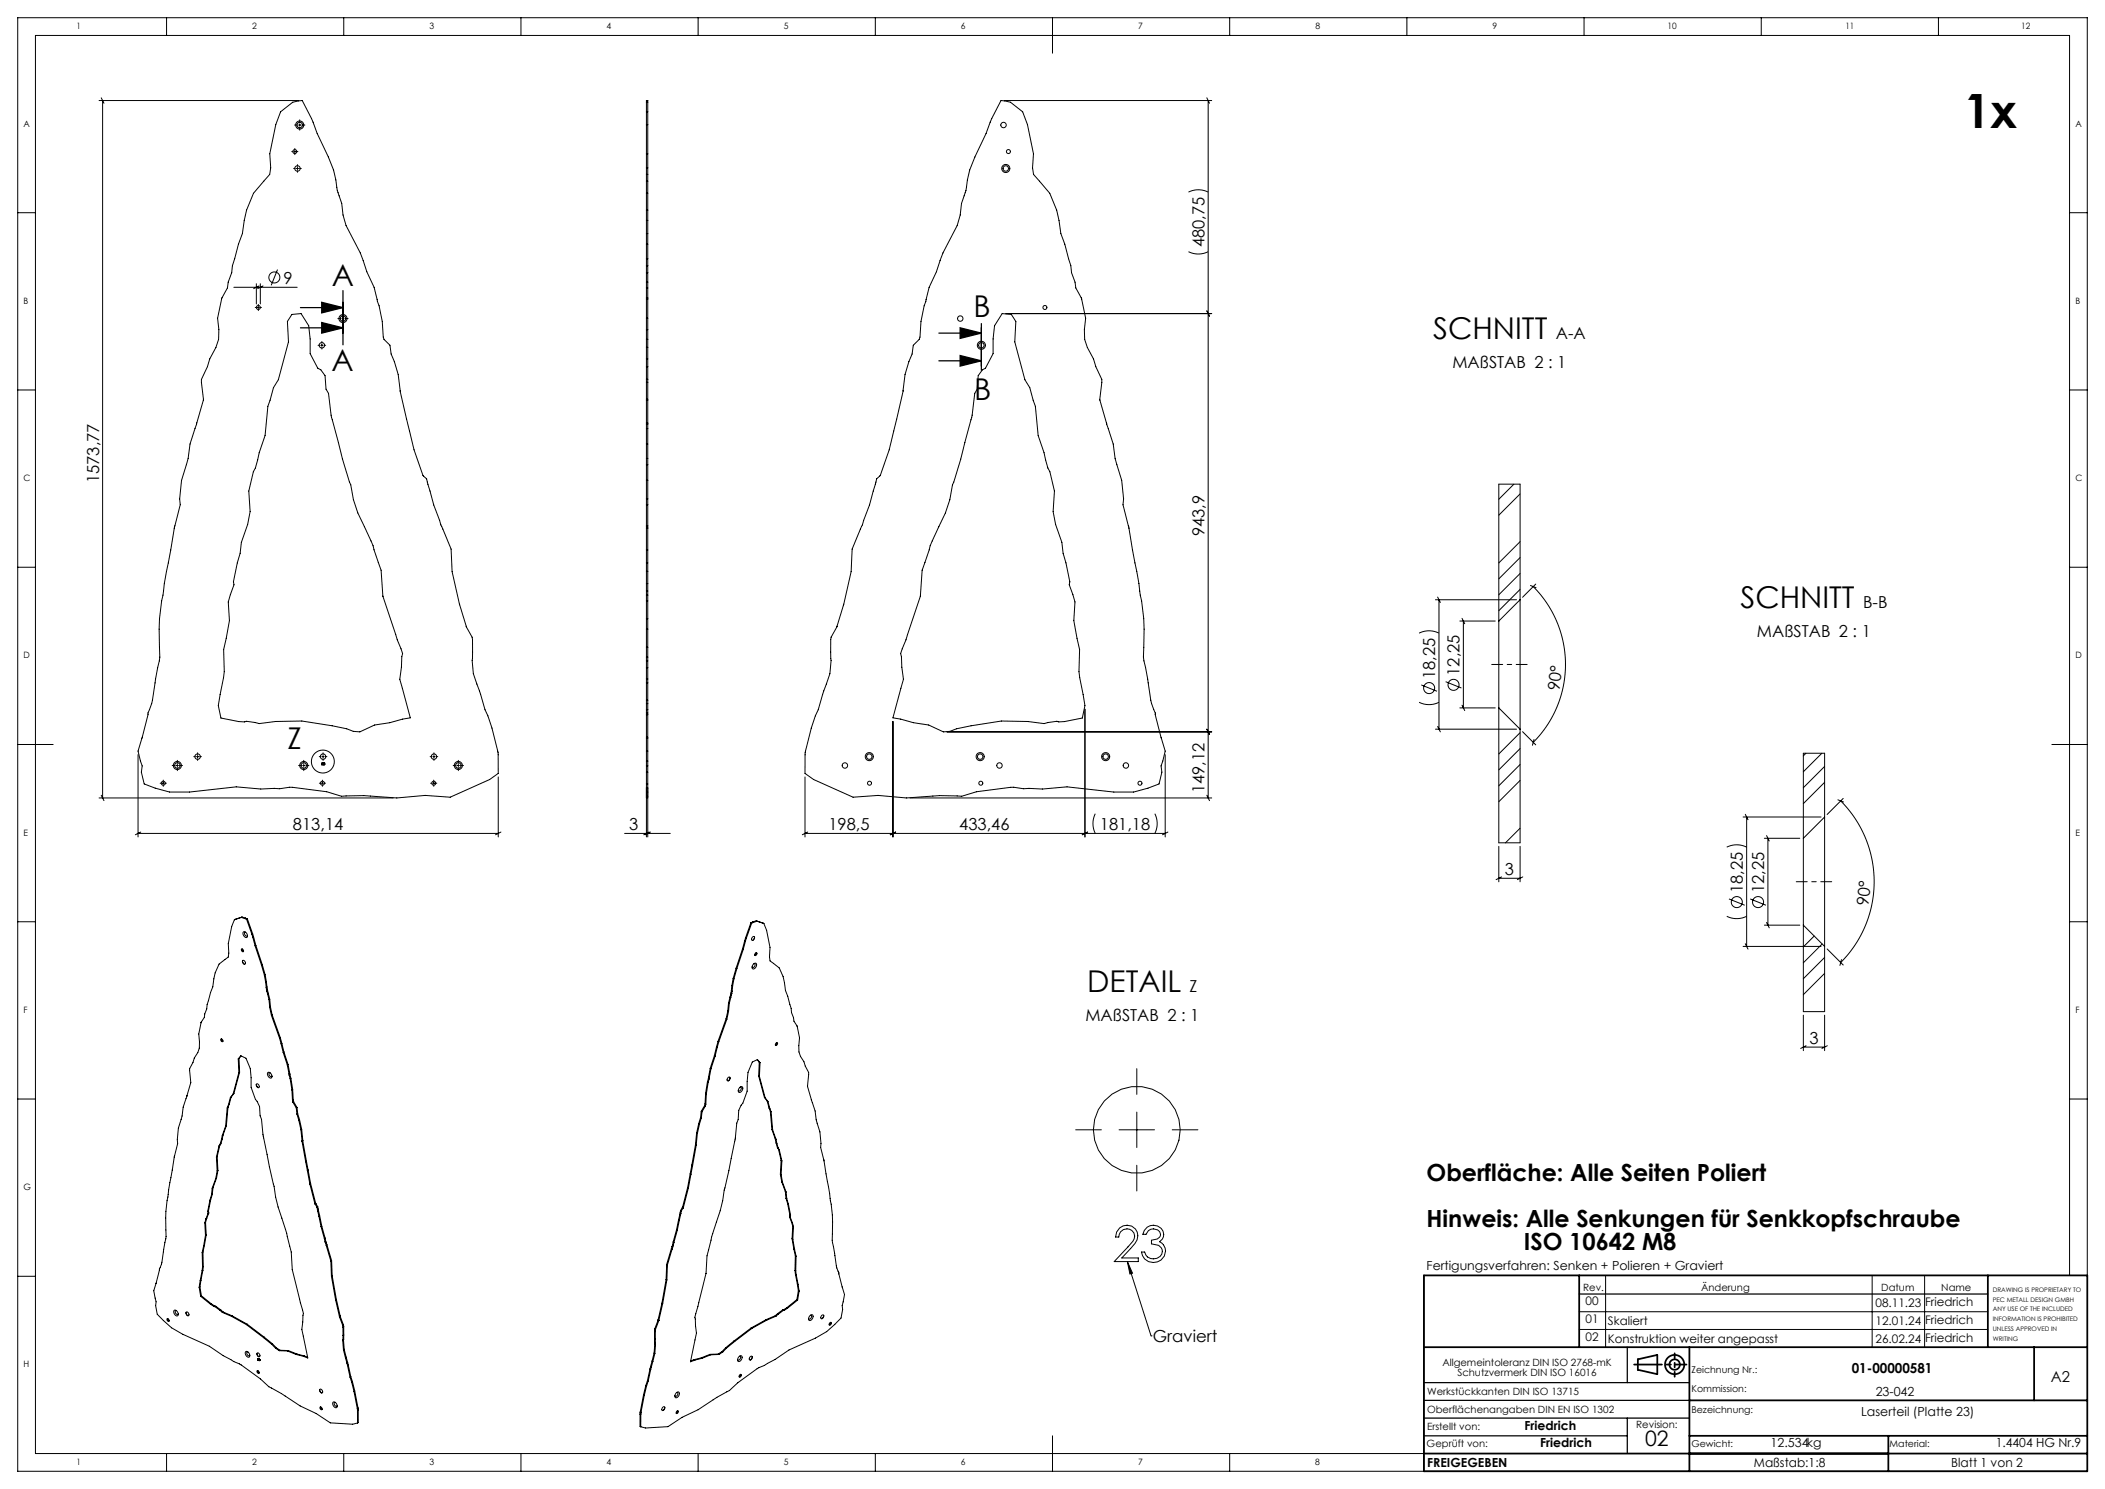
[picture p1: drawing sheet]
<svg xmlns="http://www.w3.org/2000/svg" width="594mm" height="420mm" viewBox="0 0 594 420" stroke-linecap="round" stroke-linejoin="round" font-family="sans-serif">
<g fill="none" stroke="#000" stroke-width=".28">
<path d="M47 5v5M97 5v5M147 5v5M197 5v5M247 5v5M297 5v10M347 5v5M397 5v5M447 5v5M497 5v5M547 5v5M28 28.4h56.3"/>
<path d="M28.6 27.6l.7 1.5M29 28.4v196.7M79.2 31.5l3.4-2.7 2.7-.4 2.6 5 1.6 4.2 3.2 6.7a27.4 27.4 0 0 1 2.5 9.4l1.2 3.7 .4 3.2 .8 3 4.1 7.7 1.8 5.4 2.1 4.4 .8 3.4a31.3 31.3 0 0 1 1.8 10.6l.2 .6 1.6 1.7 .4 2.5a25.2 25.2 0 0 1 2.5 10.4l1.8 8a77 77 0 0 0 4.8 16l.9 .8a78.6 78.6 0 0 0 4.6 14.1l2.3 5.7 .3 6.3a118.8 118.8 0 0 0 4 15.6l1.6 2.9 .2 4.2a19.6 19.6 0 0 0 1.9 11l1.6 5.3a53.4 53.4 0 0 1 3.6 12.1l.1 5.9-2.4 1.7-11.2 5-7-.5-8 .7a77.6 77.6 0 0 0-15.6-.5l-4.2-1.3-10.5-1.2-2.8 .4-5.3 .1-6.9-.7-13.3 1.5h-5.5l-4.1-1.1-3.1-1.2-.8-3.3 .2-1.8-1.1-4.1 1.1-3.9 1.7-6.9a20.6 20.6 0 0 0 2-8.5l1.3-7.3a61.1 61.1 0 0 1 1-18.6l.3-2.1 1.8-9.5a67.5 67.5 0 0 1 2.7-12.7l-.2-1.7 .5-5.2 1.9-6.2 .5-4.1 3.8-12.3-.6-5.9 1.7-3.6 .7-2.2a12.8 12.8 0 0 0 2.2-11.4l1.1-5.6 1.7-3 .2-1.6 1-2.7 .2-2 1.7-6 1.1-3 1.2-6.6 1.9-4.8 4.6-5.3 .3-1.9-.3-3.9 1.7-8.2zM83.1 35.3h.9M84.3 35.3h.6M84.6 33.8v.8M84.6 35v.6M84.6 35.9v.8M85.2 35.3h.8M182.4 35.2h.4M182.4 31.5h.4M182.4 28.8h.4"/>
<path d="M182.4 28.5h.4M282.5 28.4l2.6 .4 3.5 2.7 1.3 3.7 1.7 8.2-.2 3.9 .3 1.9 4.5 5.3 2 4.8 1.2 6.6 1.1 3 1.7 6 .2 2 1 2.7 .2 1.6 1.6 3 1.2 5.6a12.8 12.8 0 0 0 2.2 11.4l.6 2.2 1.7 3.6-.5 5.9 3.7 12.3 .6 4.1 1.8 6.2 .6 5.2-.2 1.7a67.6 67.6 0 0 1 2.7 12.7l1.8 9.5 .2 2.1a61 61 0 0 1 1.1 18.6l1.2 6.2a27.5 27.5 0 0 0 1.7 8.7l.4 .9 1.6 6.9 1.2 3.9-1.2 4.1 .3 1.8-.8 3.3-3.2 1.2-4 1.1h-5.6l-13.2-1.5-6.9 .7-5.3-.1-2.9-.4-10.4 1.2-4.2 1.3-6.3-.2-9.3 .7-8-.7-7.1 .5-11.1-5-2.4-1.7a27.7 27.7 0 0 1 1.7-12.8l1.2-3.5 .8-1.7 2.3-7.2a18.4 18.4 0 0 0 1.2-9.1 8.4 8.4 0 0 1 1.8-7.3l1.9-6.2 2.1-9.2 .3-6.3a141.8 141.8 0 0 0 6.7-18.9l.2-.9 .8-.8a77 77 0 0 0 4.8-16l1.8-8a25.2 25.2 0 0 1 2.6-10.4l.3-2.5 1.7-1.7 .2-.6a31.4 31.4 0 0 1 1.7-10.6l.9-3.4 2-4.4 1.9-5.4 4-7.7 .9-3 .3-3.2 1.3-3.7a27.4 27.4 0 0 1 2.5-9.4l3.2-6.7 1.6-4.2zM283.5 28.4h58.4M340.5 27.6l.8 1.5M340.9 28.4v196.7M5 60h5M82.3 42.8h.3M82.9 47.5h.4M82.9 42.8h.6M83.2 41.9v.2M83.2 42.4v.7M83.2 43.4v.2"/>
<path d="M83.6 47.5h.7M83.8 42.8h.3M83.9 46.4v.5M83.9 47.2v.6M83.9 48.1v.5M84.6 47.5h.4M182.4 59.3h.4M182.4 54.5h.4M182.4 51.1h.4M182.4 49.2h.4M182.4 47.3h.4M182.4 43.4h.4"/>
<path d="M335.4 54.2a6.2 6.2 0 0 1 5.5 0M584 60h5M78.3 76l-1.8 4.5M182.4 79.6h.4M182.4 76.9h.4M182.4 74.9h.4M182.4 73h.4M182.4 68.9h.4M182.4 65.9h.4M182.4 62.2h.4M335.4 71a6.2 6.2 0 0 0 5.5 0M66 81h17.9"/>
<path d="M72 86.7h.3M72.3 80v5.7M72.6 86.7h.6M72.9 85.9v.2M72.9 86.4v.6M72.9 87.4v.2M73.1 80.7l-1.5 .7M73.5 80v5.7M73.5 86.7h.3M74.2 80.7l-1.5 .7M82.4 88.7l2.6-.2 2.1 3.4 .4 3.7v4.2l2.2 4.1 .8 .4 1.2 1.7 .3 3.8 .7 1.2a49.7 49.7 0 0 0 2.8 13.8l1.2 4.7 2.3 7.2 .7 4.2 1.3 3.8 4.3 9.2 2.2 6.9 .6 7.4 4 12.3 1.5 3.9-.8 7.2 3 10.9-2.2 .3-3.6 1.1-4.3 .6-4.2 1.9-1.8-.1-1.9-.7-4.1-.9-8.5-1.3-7.5 .1-4.6 .6-3.6-.6-.5 .1-1.7-.1-5-1-.7-3.5 1.7-9.6-.2-6.2 1.6-8.1-.3-5.3 1.6-4.9-.1-.8 1.1-5.3 .8-2.7 .3-3.1 1.8-5.1 .7-3.6-.4-5.8 1.3-5.4 .6-1.1 1-4.3 1.7-4.9 .8-8.2 1.6-5.2 1.3-2.3 2.9-10.7-.3-5.7zM89.7 97.4h.5"/>
<path d="M90.5 97.4h.6M90.8 96.3v.5M90.8 97.1v.6M90.8 98v.5M91.5 97.4h.4M95.3 89.9h.9M96.5 89.9h.6M96.8 88.4v.8M96.8 89.5v.7M96.8 90.5v.8M97.4 89.9h.8M182.4 98h.4"/>
<path d="M182.4 95.7h.4M182.4 89.8h.4M182.4 93h.4M182.4 84.4h.4M182.4 84.2h.4M182.4 84h.4M182.4 81.2h.4M282.8 88.5l2.6 .2 1.3 2-.3 5.7 2.8 10.7 1.4 2.3 1.6 5.2 .8 8.2 1.6 4.9 1.1 4.3 .6 1.1 1.2 5.4-.3 5.8 .7 3.6 1.7 5.1 .4 3.1 .8 2.7 1.1 5.3-.2 .8 1.6 4.9-.3 5.3 1.6 8.1-.1 6.2 1.7 9.6-.8 3.5-5 1-1.6 .1-.6-.1-3.6 .6-4.6-.6-7.4-.1-8.6 1.3-4.1 .9-1.8 .7-1.9 .1-4.1-1.9-4.3-.6-3.6-1.1-2.2-.3 2.9-10.9-.8-7.2 1.6-3.9 4-12.3 .5-7.4 2.3-6.9 4.3-9.2 1.2-3.8 .8-4.2 2.3-7.2 1.2-4.7a49.7 49.7 0 0 0 2.8-13.8l.7-1.2 .2-3.8 1.2-1.7 .9-.4 2.1-4.1v-4.2l.4-3.7zM340.5 87.7l.8 1.5M341.9 88.5h-58.1M5 110h5M182.4 119.7h.4"/>
<path d="M182.4 119.4h.4M182.4 119.3h.4M182.4 112.9h.4M182.4 107.9h.4M182.4 112.6h.4M182.4 107h.4M182.4 103.4h.4M182.4 101.2h.4M584 110h5M182.4 135.5h.4M182.4 131.1h.4M182.4 129.3h.4"/>
<path d="M182.4 125.2h.4M182.4 120.9h.4M427.2 136.6l-4.3 4.2M428.9 139.3l-6 6M5 160h5M182.4 158.8h.4M182.4 155.1h.4M182.4 149h.4M182.4 148.7h.4M182.4 148.3h.4M182.4 142.4h.4M182.4 140.7h.4"/>
<path d="M428.9 152.8l-6 6M428.9 157.3l-6 6M584 160h5M182.4 177.5h.4M182.4 174.5h.4M182.4 169.5h.4M182.4 167.9h.4M182.4 166.7h.4M182.4 164.6h.4M182.4 161.2h.4M400.5 178.6a6.3 6.3 0 0 1 5.6 0M405.1 169.2h22.8"/>
<path d="M405.7 168.4l.7 1.5M406.1 169.2v36.5M411.9 175.2h10M412.6 174.4l.7 1.5M412.9 175.2v24.5M422.9 175.2v24.5M428.9 161.8l-6 6M428.9 166.3l-6 6M428.9 169.2v-32.6h-6v38.6M428.9 169.2v36.5M428.9 169.2l-6 6M431.9 165.1l1.6 .7"/>
<path d="M432.7 165.5a31.1 31.1 0 0 1 0 43.9M433.4 164.8l-3.8 3.7M182.4 198.4h.4M182.4 197.5h.4M182.4 192.6h.4M182.4 191.5h.4M182.4 188.3h.4M182.4 186.4h.4M182.4 182.6h.4M182.4 185.3h.4M400.5 198.1a6.3 6.3 0 0 0 5.6 0M401.1 193.2l4.4 1.8"/>
<path d="M407.9 192.3l4.5 1.8M411.9 199.7h10M412.6 198.9l.7 1.5M422.9 199.7v38h6v-32M422.9 199.7l6 6M5 210h10M39 212.9v23.2M48.6 215.9h.8M49.7 215.9h.7M50 214.5v.8M50 215.6v.6M50 216.5v.9"/>
<path d="M50.7 215.9h.8M54.7 213.4h.4M55.4 213.4h.7M55.8 212.3v.5M55.8 213.1v.6M55.8 214v.5M56.4 213.4h.4M84.3 215.9h.8M85.4 215.9h.6M85.7 214.5v.8M85.7 215.6v.6M85.7 216.5v.9"/>
<path d="M86.3 215.9h.9M90.1 213.4h.4M90.9 213.4h.6M90.9 215.2h.3l-.3 .5h.3h-.4l.3-.4h-.3zM91.2 212.3v.5M91.2 213.1v.6M91.2 214v.5M91.2 215.6l.3 .2zM91.3 215.1l.3 .1v.4l-.2-.2 .2-.2-.3 .1zM91.6 215.6l-.1 .1M91.7 215.6l-.2 .2M91.8 213.4h.4"/>
<path d="M121.4 213.4h.4M122.1 213.4h.7M122.5 212.3v.5M122.5 213.1v.6M122.5 214v.5M123.1 213.4h.4M127.9 215.9h.8M129 215.9h.6M129.3 214.5v.8M129.3 215.6v.6M129.3 216.5v.9M130 215.9h.8"/>
<path d="M140.6 219.2v16.9M182.4 208.2h.4M182.4 211.9h.4M182.4 214.7h.4M182.4 216h.4M182.4 217.8h.4M182.4 208h.4M182.4 201.6h.4M182.4 200.2h.4M182.4 201.1h.4M227.2 219.2v16.9M252 203.5v32.6"/>
<path d="M267.2 206.4h74.7M306.2 200v36.1M328.8 212.9v23.2M340.5 205.7l.8 1.5M405.1 205.7h22.8M405.7 204.9l.7 1.5M428.9 206.7l-6 6M428.9 211.2l-6 6M428.9 215.7l-6 6M429.6 206.4l3.8 3.7M432.9 208.6l-.5 1.6M509.6 212.5l-.7 .7"/>
<path d="M514.1 212.5l-5.2 5.2M514.9 216.2l-6 6M579 210h10M28 225.1h83M28.6 224.3l.7 1.5M39 235.1h101.6M39.7 234.7l-1.5 .8M45.2 220.9h.3M45.8 220.9h.6M46.1 220v.3M46.1 220.6v.6M46.1 221.5v.3"/>
<path d="M46.7 220.9h.3M90.1 220.9h.3M90.7 220.9h.6M91 220v.3M91 220.6v.6M91 221.5v.3M91.6 220.9h.3M121.5 220.9h.3M122.1 220.9h.6M122.4 220v.3M122.4 220.6v.6M122.4 221.5v.3"/>
<path d="M123 220.9h.3M141.4 234.7l-1.6 .8M176.3 235.1h12.8M182.4 236.1v-207.7h.4v207.7M182.4 225.1h.4M182.4 223.4h.4M182.4 221.1h.4M182.4 222.3h.4M182.4 224.6h.4M183.2 234.7l-1.6 .8M183.5 234.7l-1.5 .8M227.2 235.1h101.6"/>
<path d="M227.9 234.7l-1.5 .8M252.7 234.7l-1.5 .8M256.8 225.1h85.1M306.9 234.7l-1.5 .8M309.1 229.5a6.2 6.2 0 0 0 0 5.6M325.9 229.5a6.2 6.2 0 0 1 0 5.6M329.6 234.7l-1.6 .8M340.5 224.3l.8 1.5M422.9 238.7v10M428.9 233.6l-4.1 4.1M428.9 220.1l-6 6M428.9 238.7v10"/>
<path d="M487.3 239a6.3 6.3 0 0 1 5.6 0M491.9 230.5h22M492.5 229.7l.8 1.5M492.9 230.5v36.5M497.9 236.5h10M498.5 235.7l.8 1.5M498.9 236.5v24.5M508.9 236.5v24.5M514.9 230.5v-18h-6v24M514.9 230.5v36.5M514.9 230.5l-6 6M514.9 220.7l-6 6"/>
<path d="M518.6 225.6l1.6 .6M519.4 225.9a32.2 32.2 0 0 1 0 45.6M520.1 225.2l-4.5 4.5M5 260h5M66.1 259.4l-.7 1.9-1 4.9 .2 2.6-.2 1.2-2.6 1.9-1.1 2.5-.7 3.9-1.5 5-.2 1.3-.5 1.4-.1 1-.9 1.3a12.1 12.1 0 0 0-.5 5.6l-.1 1.8-.4 1.2-1 1.5-.3 1.3-1 1.7a10.8 10.8 0 0 1-.8 7.7l-1 3.2-.3 2.5a15.9 15.9 0 0 0-1.3 7.8l-.9 3.6-1.3 7.4a66.4 66.4 0 0 0-1.1 15.8l-.6 3a14.6 14.6 0 0 1-1 5.1l-1.8 6.6 .7 3.1-.2 1.1 .5 2.4 4 3.8 3.2 1.9 7.5 3.3a61.1 61.1 0 0 0 9 5.3l5.4 4 2.4 2.2a60.5 60.5 0 0 1 8.8 5.4l4.5 2.1 4 2.6 6.3 .4 1.4-.3M68.1 258.8l-2 .6M68.1 258.8l.9 .3M68.3 258.7l-.2 .1M68.3 258.7l.9 .3M68.3 258.7l-2.2 .7M69 259.1l.6 .2M69.2 259l-.2 .1"/>
<path d="M69.2 259l.6 .2M69.6 259.3l1.5 4.2M69.8 259.2l-.2 .1M69.8 259.2l1.5 4.2M213.4 259.7l.2 .2M213.4 259.7l-.9 .3M213.4 259.7l2.2 .8M213.6 259.9l-.9 .3M213.6 259.9l2 .6M422.9 247.7h6M423.7 247.4l-1.5 .7M429.7 247.4l-1.5 .7"/>
<path d="M487.3 258.5a6.3 6.3 0 0 0 5.6 0M487.9 253.6l4.4 1.7M493.9 253.6l4.4 1.7M584 260h5M68.1 267.7l.5 .2a.32 .32 0 0 1 .2 .4 .32 .32 0 0 1-.4 .2 .32 .32 0 0 1-.3-.4zM68.3 267.7l.4 .6M68.4 271.1l.5 .9M68.5 270.9h.3l.4 .4a.41 .41 0 0 1-.1 .7 .41 .41 0 0 1-.6-.4zM68.7 262.9a.95 .95 0 0 1 1 .5 .95 .95 0 0 1-.1 1.1l-.9-.6zM69.3 263a.52 .52 0 0 0-.2 .7 .52 .52 0 0 0 .7 .2M71.1 263.5l.2 .8M71.3 263.4l-.2 .1"/>
<path d="M71.3 263.4l.2 .8M71.3 264.3l.7 2.5M71.5 264.2l-.2 .1M71.5 264.2l.7 2.5M72 266.8l1.8 5.4M72.2 266.7l-.2 .1M72.2 266.7l1.8 5.3M73.8 272.2l.8 2.8M74 272l-.2 .2M74 272l.8 2.9M74.6 275l.4 2.1M74.8 274.9l-.2 .1"/>
<path d="M74.8 274.9l.4 2M75 277.1l.1 1.4M75.1 278.5l.1 .7M75.2 276.9l-.2 .2M75.2 276.9l.1 1.5M75.2 279.2l.7 2.8M75.3 278.4l-.2 .1M75.3 278.4l.1 .6M75.4 279l-.2 .2M75.4 279l.7 2.8M75.5 279.5l-.2 .1M206.4 279.5l.2 .1"/>
<path d="M206.4 279.5l-.1 .6M206.5 278l.2 .1M206.5 278l-.1 1.5M206.6 279.6l-.1 .6M206.7 278.1l-.1 1.5M206.9 276l.2 .1M206.9 276l-.4 2M207.1 276.1l-.4 2M207.7 273.1l.2 .1M207.7 273.1l-.8 2.9M207.9 273.2l-.8 2.9M209.5 267.7l.2 .2"/>
<path d="M209.5 267.7l-1.8 5.4M209.7 267.9l-1.8 5.3M210.2 265.3l.2 .1M210.2 265.3l-.7 2.4M210.4 265.4l-.7 2.5M210.4 264.5l.2 .1M210.4 264.5l-.2 .8M210.6 264.6l-.2 .8M211.9 260.3l.2 .1M211.9 260.3l-1.5 4.2M212.1 260.4l-1.5 4.2M212.3 264.3a.4 .4 0 0 1 .7 .1 .4 .4 0 0 1-.3 .6 .38 .38 0 0 1-.6 .2 .38 .38 0 0 1 .1-.6z"/>
<path d="M212.5 260l.2 .2M212.5 260l-.6 .3M212.6 272a.52 .52 0 0 1 .8-.2 .52 .52 0 0 1 0 .8l-.1 .2a.61 .61 0 0 1-.9 .5 .61 .61 0 0 1 0-1.1zM212.7 260.2l-.6 .2M212.7 271.8a.52 .52 0 0 1 .3 .8 .52 .52 0 0 1-.8 .1M212.9 264.3l-.5 .9M213.2 268.9a.29 .29 0 0 1 .4-.1 .29 .29 0 0 1-.1 .5 .3 .3 0 0 1-.5 .2 .3 .3 0 0 1 .1-.5zM213.4 268.7l-.4 .7M215.6 260.5l.7 1.9 1 4.8-.2 2.7 .2 1.1 2.6 2 1.1 2.5 .7 3.9 1.5 5 .2 1.2 .5 1.5 .1 1 .9 1.3a12 12 0 0 1 .5 5.5l.1 1.8 .4 1.3 1 1.5 .3 1.2 1 1.8a10.8 10.8 0 0 0 .8 7.7l1 3.2 .3 2.5a15.9 15.9 0 0 1 1.3 7.7l.9 3.6 1.3 7.5a66.4 66.4 0 0 1 1.1 15.8l.6 3a14.6 14.6 0 0 0 1 5.1l1.8 6.6-.7 3.1 .2 1.1-.5 2.4-4 3.8-3.2 1.8-7.5 3.4a61 61 0 0 1-9 5.3l-5.4 3.9-2.4 2.2-3.5 2-5.3 3.4-4.5 2.2-4 2.6-6.3 .4-1.4-.3M491.9 267h22M492.5 266.2l.8 1.5M497.9 261h10"/>
<path d="M498.5 260.2l.8 1.5M508.9 261v24.4h6v-18.4M508.9 261l6 6M511.9 264l-3 3.1M514.2 266.3l-5.3 5.3M514.9 270.1l-6 6M514.9 274.6l-6 6M515.6 267.7l4.5 4.5M519.6 270.7l-.4 1.6M62.3 293.1l.5 .2a.32 .32 0 0 1 .1 .4 .32 .32 0 0 1-.4 .2 .32 .32 0 0 1-.2-.4zM62.5 293l.4 .7M67.2 298.7l.7-.9 1.5 .7 1.2 2.9 .3 5.3 1.2 3.4 1.1 2 .2 2.6 .4 1a48.7 48.7 0 0 0 1.6 10l1.7 8.3a54.3 54.3 0 0 0 3.5 12.8l.5 1.9a25 25 0 0 1 1.4 9.5l3.1 12.3-.4 4.5 1.7 8.1-1.3-.5"/>
<path d="M67.2 298.7l.2 3.8M67.4 298.6l-.2 .1M67.4 298.6l.2 3.8M68 297.8l-.6 .8M75.7 280.2l-.2 .1M75.9 282l.2 2.2M76.1 284.2l.5 2.2M76.1 281.8l-.2 .2M76.1 281.8l.2 2.3M76.3 284.1l-.2 .1M76.3 284.1l.5 2.2M76.6 286.4l2.3 6.4"/>
<path d="M76.8 286.3l-.2 .1M76.8 286.3l2.3 6.4M78.9 292.8l.4 1.6M79.1 292.7l-.2 .1M79.1 292.7l.4 1.6M79.3 294.4l.6 2.4M79.5 294.3l-.2 .1M79.5 294.3l.6 2.4M79.9 296.8l1.2 3.6M80.1 296.7l-.2 .1M80.1 296.7l1.2 3.6M201.6 297.8l.2 .1"/>
<path d="M201.6 297.8l-1.2 3.5M201.8 297.9l-1.2 3.6M202.2 295.4l.2 .1M202.2 295.4l-.6 2.4M202.4 295.5l-.6 2.4M202.6 293.7l.2 .1M202.6 293.7l-.4 1.7M202.8 293.8l-.4 1.7M204.9 287.4l.2 .1M204.9 287.4l-2.3 6.3M205.1 287.5l-2.3 6.3M205.4 285.1l.2 .2"/>
<path d="M205.4 285.1l-.5 2.3M205.6 282.9l.2 .1M205.6 282.9l-.2 2.2M205.6 285.3l-.5 2.2M205.8 283l-.2 2.3M206 281.2l.2 .2M206.2 280.6l.2 .1M206.3 280.1l.2 .1M206.3 280.1l-.7 2.8M206.5 280.2l-.7 2.8M213.7 298.9l.6 .7M214.3 299.6l.2 .2"/>
<path d="M214.3 299.6l-.2 3.9M214.5 299.8l-.2 3.8M214.5 299.8l-.7-.9-1.5 .7-1.2 2.9-.3 5.3-1.2 3.4-1.1 2-.2 2.6-.4 1a48.7 48.7 0 0 1-1.6 10l-1.7 8.3a54.3 54.3 0 0 1-3.5 12.8l-.5 1.9a25 25 0 0 0-1.4 9.4l-3.1 12.4 .4 4.4-1.7 8.1 1.3-.5M219 294.2a.29 .29 0 0 1 .4 0 .29 .29 0 0 1-.1 .5 .3 .3 0 0 1-.5 .2 .3 .3 0 0 1 .1-.6zM219.2 294.1l-.4 .7M508.9 286.4v10M508.9 295.4h6M509.6 295l-1.5 .7M514.9 286.4v10M515.6 295l-1.5 .7M5 310h5M63.7 317.6l-1 2.7"/>
<path d="M63.9 317.5l-.2 .1M63.9 317.5l-1 2.7M64.1 312.5l-.4 5.1M64.3 312.4l-.2 .1M64.3 312.4l-.4 5.1M64.5 311.6l-.4 .9M64.7 311.5l-.2 .1M64.7 311.5l-.4 .9M65 309.6l-.5 2M65.2 309.5l-.2 .1M65.2 309.5l-.5 2M65.8 308.6l-.8 1"/>
<path d="M66 308.5l-.2 .1M66 308.5l-.8 1M67.4 302.5l-1.6 6.1M67.6 302.4l-.2 .1M67.6 302.4l-1.6 6.1M72.3 305.9l.5 .9M72.4 305.7h.3l.4 .4a.41 .41 0 0 1-.1 .7 .41 .41 0 0 1-.6-.4zM75.6 302.6a.95 .95 0 0 1 1 .4 .95 .95 0 0 1-.1 1.1l-.9-.6zM76.2 302.6a.52 .52 0 0 0-.2 .7 .52 .52 0 0 0 .7 .2M81.1 300.4l.5 2.5M81.3 300.3l-.2 .1M81.3 300.3l.5 2.5"/>
<path d="M81.6 302.9v.4M81.6 303.3l.3 .9M81.8 302.8l-.2 .1M81.8 302.8v.3M81.8 303.1l-.2 .2M81.8 303.1l.3 1M81.9 304.2l.5 3.2M82.1 304.1l-.2 .1M82.1 304.1l.5 3.2M82.4 307.4l.1 3M82.5 310.4l.2 .5M82.6 307.3l-.2 .1"/>
<path d="M82.6 307.3l.1 3M82.7 310.9l.9 1.6M82.7 310.3l-.2 .1M82.7 310.3l.2 .5M82.9 310.8l-.2 .1M82.9 310.8l.9 1.6M83.6 312.5l.2 1.7M83.8 314.2l.5 1.7M83.8 312.4l-.2 .1M83.8 312.4l.2 1.7M84 314.1l-.2 .1M84 314.1l.5 1.7"/>
<path d="M84.3 315.9l.6 2.8M84.5 315.8l-.2 .1M84.5 315.8l.6 2.8M84.9 318.7l.3 3.1M85.1 318.6l-.2 .1M85.1 318.6l.3 3.1M196.6 319.6l.2 .1M196.6 319.6l-.3 3.1M196.8 319.7l-.3 3.2M197.2 316.9l.2 .1M197.2 316.9l-.6 2.7M197.4 317l-.6 2.7"/>
<path d="M197.7 315.2l.2 .1M197.7 315.2l-.5 1.7M197.9 313.5l.2 .1M197.9 313.5l-.2 1.7M197.9 315.3l-.5 1.7M198.1 313.6l-.2 1.7M198.8 311.8l.2 .2M198.8 311.8l-.9 1.7M199 311.4l.2 .1M199 311.4l-.2 .4M199 312l-.9 1.6M199.1 308.4l.2 .1"/>
<path d="M199.1 308.4l-.1 3M199.2 311.5l-.2 .5M199.3 308.5l-.1 3M199.6 305.2l.2 .1M199.6 305.2l-.5 3.2M199.8 305.3l-.5 3.2M199.9 304.2l.2 .1M199.9 304.2l-.3 1M199.9 303.9l.2 .1M199.9 303.9v.3M200.1 304.3l-.3 1M200.1 304v.3"/>
<path d="M200.4 301.3l.2 .2M200.4 301.3l-.5 2.6M200.6 301.5l-.5 2.5M205.4 304a.4 .4 0 0 1 .7 0 .4 .4 0 0 1-.3 .6 .38 .38 0 0 1-.6 .2 .38 .38 0 0 1 .1-.6zM206 304l-.5 .9M208.7 306.8a.52 .52 0 0 1 .8-.2 .52 .52 0 0 1 0 .8l-.1 .2a.61 .61 0 0 1-.9 .5 .61 .61 0 0 1 0-1zM208.8 306.7a.52 .52 0 0 1 .3 .7 .52 .52 0 0 1-.8 .2M214.1 303.5l.2 .1M214.1 303.5l1.6 6M214.3 303.6l1.6 6.1M215.7 309.5l.2 .2M215.7 309.5l.8 1"/>
<path d="M215.9 309.7l.8 1M216.5 310.5l.2 .2M216.5 310.5l.5 2M216.7 310.7l.5 2M217 312.5l.2 .2M217 312.5l.4 1M217.2 312.7l.4 .9M217.4 313.5l.2 .1M217.4 313.5l.4 5.1M217.6 313.6l.4 5.1M217.8 318.6l.2 .1M217.8 318.6l1 2.6"/>
<path d="M218 318.7l1 2.6M303.5 318.7h7.3M315.8 318.7h10M320.8 301.4v7.3M320.8 313.7v10M330.8 318.7h7.2M584 310h5M59.2 338.6l-.6 3.1M59.4 338.4l-.2 .2M59.4 338.4l-.6 3.2M59.7 337l-.5 1.6M59.9 335.2l-.2 1.8"/>
<path d="M59.9 336.9l-.2 .1M59.9 336.9l-.5 1.5M60.1 335l-.2 .2M60.1 335l-.2 1.9M60.9 332.4l-1 2.8M61.1 326.4l.2 3.9M61.1 332.3l-.2 .1M61.1 332.3l-1 2.7M61.3 330.3l-.4 2.1M61.3 326.3l-.2 .1M61.3 326.3l.2 3.9M61.5 330.2l-.2 .1"/>
<path d="M61.5 330.2l-.4 2.1M61.8 323.2l-.7 3.2M62 323.1l-.2 .1M62 323.1l-.7 3.2M62.1 322.7l-.3 .5M62.3 322.6l-.2 .1M62.3 322.6l-.3 .5M62.5 321.4l-.4 1.3M62.7 321.3l-.2 .1M62.7 321.3l-.4 1.3M62.7 320.3l-.2 1.1M62.9 320.2l-.2 .1"/>
<path d="M62.9 320.2l-.2 1.1M85.2 321.9l1.1 5.8M85.2 321.8v.1M85.4 321.8l-.2 .1M85.4 321.8l1.1 5.8M85.4 321.7l-.2 .1M85.4 321.7v.1M86.3 327.7l.4 2.4M86.5 327.6l-.2 .1M86.5 327.6l.4 2.4M86.7 330.1l.7 3.9M86.9 330l-.2 .1"/>
<path d="M86.9 330l.8 3.9M87.4 334l1.5 5.6M87.7 333.9l-.3 .1M87.7 333.9l1.4 5.6M88.9 339.6l.1 .1M89 339.7l.5 .8M89.1 339.5l-.2 .1M89.1 339.5l.1 .1M89.2 339.6l-.2 .1M89.2 339.6l.5 .8M194 335l.3 .1M194 335l-1.4 5.5"/>
<path d="M194.3 335.1l-1.5 5.5M194.8 331.1l.2 .1M194.8 331.1l-.8 3.9M195 331.2l-.7 3.9M195.2 328.6l-.4 2.5M195.2 328.6l.2 .2M195.4 328.8l-.4 2.4M196.3 322.7l.2 .2M196.3 322.7v.2M196.3 322.9l.2 .1M196.3 322.9l-1.1 5.7M196.5 322.9v.1"/>
<path d="M196.5 323l-1.1 5.8M218.8 321.2l.2 .1M218.8 321.2l.2 1.2M219 321.3l.2 1.2M219 322.4l.2 .1M219 322.4l.4 1.3M219.2 322.5l.4 1.3M219.4 323.7l.2 .1M219.4 323.7l.3 .5M219.6 323.8l.3 .5M219.7 324.2l.2 .1M219.7 324.2l.7 3.1"/>
<path d="M219.9 324.3l.7 3.1M220.2 331.2l.2 .2M220.2 331.2l.4 2.2M220.4 331.4l.4 2.1M220.4 327.3l.2 .1M220.4 327.3l-.2 3.9M220.6 333.4l.2 .1M220.6 333.4l1 2.7M220.6 327.4l-.2 4M220.8 333.5l1 2.7M221.6 336.1l.2 .1M221.6 336.1l.2 1.9"/>
<path d="M221.8 338l.2 .1M221.8 338l.5 1.5M221.8 336.2l.2 1.9M222 338.1l.5 1.5M222.3 339.5l.2 .1M222.3 339.5l.6 3.1M222.5 339.6l.6 3.2M320.8 328.7v7.2M5 360h5M57 358.4l-.5 2.8M57.1 353.3l.1 4.1M57.2 357.4l-.2 1"/>
<path d="M57.2 358.3l-.2 .1M57.2 358.3l-.5 2.8M57.3 353.1l-.2 .2M57.3 353.1l.1 4.2M57.4 357.3l-.2 .1M57.4 357.3l-.2 1M57.5 351.4l-.4 1.9M57.7 351.3l-.2 .1M57.7 351.3l-.4 1.8M57.8 344.9l.2 3.6M58 348.5l-.5 2.9M58 344.8l-.2 .1"/>
<path d="M58 344.8l.2 3.5M58.1 343.8l-.3 1.1M58.2 348.3l-.2 .2M58.2 348.3l-.5 3M58.3 343.7l-.2 .1M58.3 343.7l-.3 1.1M58.6 341.7l.1 .6M58.7 342.3l-.6 1.5M58.8 341.6l-.2 .1M58.8 341.6l.1 .6M58.9 342.2l-.2 .1M58.9 342.2l-.6 1.5"/>
<path d="M89.5 340.5l.1 .7M89.6 341.2l.1 .4M89.7 341.6l.3 1.5M89.7 340.4l-.2 .1M89.7 340.4l.1 .7M89.8 341.1l-.2 .1M89.8 341.1l.1 .4M89.9 341.5l-.2 .1M89.9 341.5l.3 1.5M90 343.1l.6 2.9M90.2 343l.6 2.9M90.2 343l-.2 .1"/>
<path d="M90.6 346l.9 3.4M90.8 345.9l-.2 .1M90.8 345.9l.9 3.3M91.5 349.4l.2 .9M91.7 350.3l.2 .4M91.7 349.2l-.2 .2M91.7 349.2l.2 1M91.9 350.7l.1 .6M91.9 350.2l-.2 .1M91.9 350.2l.2 .3M92 351.3l1.4 4.4M92.1 350.5l-.2 .2"/>
<path d="M92.1 350.5l.2 .6M92.3 351.1l-.3 .2M92.3 351.1l1.3 4.5M93.4 355.7l.1 4.3M93.5 360l1.2 6.6M93.6 355.6l-.2 .1M93.6 355.6l.1 4.2M93.7 359.8l-.2 .2M93.7 359.8l1.2 6.7M188.1 356.7l.2 .1M188.1 356.7l-.1 4.2M188.3 356.8l-.1 4.2"/>
<path d="M189.4 352.2l.3 .1M189.4 352.2l-1.3 4.5M189.6 351.6l.2 .1M189.6 351.6l-.2 .6M189.7 352.3l-1.4 4.5M189.8 351.3l.2 .1M189.8 351.3l-.2 .3M189.8 351.7l-.1 .6M190 350.3l.2 .1M190 350.3l-.2 1M190 351.4l-.2 .3M190.2 350.4l-.2 1"/>
<path d="M190.9 346.9l.2 .2M190.9 346.9l-.9 3.4M191.1 347.1l-.9 3.3M191.5 344l.2 .1M191.5 344l-.6 2.9M191.7 344.1l-.6 3M191.8 342.6l.2 .1M191.8 342.6l-.3 1.4M191.9 342.1l.2 .1M191.9 342.1l-.1 .5M192 341.5l.2 .1M192 341.5l-.1 .6"/>
<path d="M192 342.7l-.3 1.4M192.1 342.2l-.1 .5M192.2 341.6l-.1 .6M192.5 340.7l.2 .1M192.5 340.7l-.5 .8M192.6 340.5l.2 .1M192.6 340.5l-.1 .2M192.7 340.8l-.5 .8M192.8 340.6l-.1 .2M222.8 343.2l.2 .1M222.8 343.2l.6 1.5M222.9 342.6l.2 .2"/>
<path d="M222.9 342.6l-.1 .6M223 343.3l.6 1.5M223.1 342.8l-.1 .5M223.4 344.7l.2 .1M223.4 344.7l.3 1.2M223.5 349.4l.2 .1M223.5 349.4l.5 3M223.6 344.8l.3 1.2M223.7 345.9l.2 .1M223.7 345.9l-.2 3.5M223.7 349.5l.5 3M223.9 346l-.2 3.5"/>
<path d="M224 352.4l.2 .1M224 352.4l.4 1.8M224.2 352.5l.4 1.8M224.3 358.3l.2 .2M224.3 358.3l.2 1.1M224.4 354.2l.2 .1M224.4 354.2l-.1 4.1M224.5 359.4l.2 .1M224.5 359.4l.5 2.8M224.5 358.5l.2 1M224.6 354.3l-.1 4.2M224.7 359.5l.5 2.8"/>
<path d="M316 346.4a3.1 3.1 0 0 1 4.2 .1 3.1 3.1 0 0 1 .1 4.2l-3.7 4.1h4.6v1.1h-6.8l5.3-5.7a2.22 2.22 0 0 0-1.1-3.5 2.22 2.22 0 0 0-2.9 2.2h-.9l.3-1.4zM318.1 355.9l1.5 3.2-.8 .3zM318.1 355.9l6.7 20.9M323.7 346.2a2.78 2.78 0 0 1 3.5-.1 2.78 2.78 0 0 1 .8 3.4l-.8 .8a3.1 3.1 0 0 1 1.6 3.6 3.1 3.1 0 0 1-3.4 2.2 3.2 3.2 0 0 1-3.3-2.9h.9a2.56 2.56 0 0 0 2.6 1.9 2.56 2.56 0 0 0 2.4-2.1l-.3-1-.7-.7-2.1-.4v-1.1l1.7-.3 .6-.5a1.36 1.36 0 0 0-.5-2.1 2.23 2.23 0 0 0-3.3 1.3h-.9l.4-1.2zM401.8 359.7v55.3M453.1 359.7v20.3M528.3 359.7v20.3M543.1 359.7v20.3M584 359.7v-349.7h-574v400h391.8M589 359.7v-354.7h-584v410h584M47.2 372l.4 .2a.32 .32 0 0 1 .2 .4 .32 .32 0 0 1-.4 .2 .32 .32 0 0 1-.2-.4zM47.3 371.9l.4 .7"/>
<path d="M49.1 369.6a.95 .95 0 0 1 1 .5 .95 .95 0 0 1-.1 1.1l-.8-.6zM49.8 369.7a.52 .52 0 0 0-.2 .7 .52 .52 0 0 0 .7 .2M52.5 370.2l.5 .9M52.6 370.1h.3l.3 .4a.41 .41 0 0 1-.1 .7 .41 .41 0 0 1-.5-.5zM56.2 363.1l.4 2.5M56.4 363l-.2 .1M56.4 363l.4 2.5M56.5 361.2l-.3 1.9M56.6 365.6l2.9 2.3M56.7 361.1l-.2 .1M56.7 361.1l-.3 1.9M56.8 365.5l-.2 .1"/>
<path d="M56.8 365.5l2.9 2.3M59.5 367.9l.9 .6M59.7 367.8l-.2 .1M59.7 367.8l.9 .6M60.4 368.5l.3 .1M60.6 368.4l-.2 .1M60.6 368.4l.3 .1M60.7 368.6l1.4 1M60.9 368.5l-.2 .1M60.9 368.5l1.4 1M62.1 369.6l.6 .6M62.3 369.5l-.2 .1"/>
<path d="M62.3 369.5l.6 .6M62.7 370.2l2.6 1.1M62.9 370.1l-.2 .1M62.9 370.1l2.6 1.1M65.3 371.3l4.2 2.3M65.5 371.2l-.2 .1M65.5 371.2l4.2 2.3M69.5 373.6l4.9 3.7M69.7 373.5l-.2 .1M69.7 373.5l4.9 3.7M74.4 377.3l2.3 1.9M74.6 377.2l-.2 .1"/>
<path d="M74.6 377.2l2.3 1.9M76.7 379.2l1 1.1M76.9 379.1l-.2 .1M76.9 379.1l1.1 1.1M94.7 366.6v.2M94.7 366.8l1.1 4.5M94.9 366.5l-.2 .1M94.9 366.5v.1M94.9 366.6l-.2 .2M94.9 366.6l1.1 4.6M95.8 371.3v.1M95.8 371.4l.9 2.5"/>
<path d="M96 371.2l-.2 .1M96 371.2v.1M96 371.3l-.2 .1M96 371.3l.9 2.5M96.7 373.9l.1 .4M96.7 378.2l.2 2.5M96.8 377.9l-.1 .3M96.8 374.3v2.4M96.8 376.7v1.2M96.9 373.8l-.2 .1M96.9 373.8l.1 .4M96.9 378l-.2 .2"/>
<path d="M96.9 378l.2 2.6M97 377.7l-.2 .2M97 377.7l-.1 .3M97 374.2l-.2 .1M97 374.2v2.4M97 376.6l-.2 .1M97 376.6v1.1M184.7 377.6l.2 .1M184.7 377.6v1.2M184.7 375.3l.2 .1M184.7 375.3v2.3M184.7 378.8l.2 .1"/>
<path d="M184.7 378.8l.1 .3M184.8 379.1l.2 .1M184.8 379.1l-.2 2.6M184.8 374.8l.2 .1M184.8 374.8l-.1 .5M184.9 377.7v1.2M184.9 375.4v2.3M184.9 378.9l.1 .3M185 379.2l-.2 2.6M185 374.9l-.1 .5M185.7 372.4l.2 .1M185.7 372.4l-.9 2.4"/>
<path d="M185.7 372.3l.2 .1M185.7 372.3v.1M185.9 372.5l-.9 2.4M185.9 372.4v.1M186.8 367.7l.2 .1M186.8 367.7l-1.1 4.6M186.8 367.6l.2 .1M186.8 367.6v.1M187 367.8l-1.1 4.6M187 367.7v.1M188 360.9l.2 .1M188 360.9l-1.2 6.7"/>
<path d="M188.2 361l-1.2 6.7M207.1 378.3l.2 .1M207.1 378.3l-2.3 1.8M207.3 378.4l-2.3 1.9M212 374.6l.2 .1M212 374.6l-4.9 3.7M212.2 374.7l-4.9 3.7M216.2 372.2l.2 .2M216.2 372.2l-4.2 2.4M216.4 372.4l-4.2 2.3M218.8 371.1l.2 .2M218.8 371.1l-2.6 1.1"/>
<path d="M219 371.3l-2.6 1.1M219.4 370.6l.2 .1M219.4 370.6l-.6 .5M219.6 370.7l-.6 .6M220.8 369.5l.2 .1M220.8 369.5l-1.4 1.1M221 369.6l-1.4 1.1M221.1 369.5l.2 .1M221.1 369.5h-.3M221.3 369.6h-.3M222 368.9l.2 .1M222 368.9l-.9 .6"/>
<path d="M222.2 369l-.9 .6M224.9 366.6l.2 .1M224.9 366.6l-2.9 2.3M225 362.2l.2 .1M225 362.2l.3 1.8M225.1 366.7l-2.9 2.3M225.2 362.3l.3 1.9M225.3 364l.2 .2M225.3 364l-.4 2.6M225.5 364.2l-.4 2.5M228.6 371.1a.52 .52 0 0 1 .8-.2 .52 .52 0 0 1-.1 .9v.1a.61 .61 0 0 1-1 .6 .61 .61 0 0 1 0-1.1zM228.7 371a.52 .52 0 0 1 .2 .7 .52 .52 0 0 1-.7 .2"/>
<path d="M231.9 371.1a.4 .4 0 0 1 .6 0 .4 .4 0 0 1-.2 .6 .38 .38 0 0 1-.6 .2 .38 .38 0 0 1 0-.6zM232.5 371.1l-.6 .9M234.1 373.1a.29 .29 0 0 1 .5 0 .29 .29 0 0 1-.1 .5 .3 .3 0 0 1-.5 .2 .3 .3 0 0 1 .1-.6zM234.4 373l-.4 .7M324.8 376.8h.1M445.6 375h115.3M445.6 370h115.3M69.3 381.3a.95 .95 0 0 1 1 .4 .95 .95 0 0 1-.1 1.1l-.8-.5zM70 381.3a.52 .52 0 0 0-.3 .8 .52 .52 0 0 0 .8 .1M72.5 381.8l.5 .9M72.6 386.6l.4 .2a.32 .32 0 0 1 .2 .5 .32 .32 0 0 1-.4 .1 .32 .32 0 0 1-.2-.4zM72.6 381.6h.3l.3 .4a.41 .41 0 0 1 0 .7 .41 .41 0 0 1-.6-.4z"/>
<path d="M72.7 383.5h.1M72.7 383.3h.1M72.7 386.6l.4 .7M72.7 383.2v.1M72.8 383.2h.1M72.8 383.2l.1 .2M72.8 383.2l.1 .5-.2-.2M72.8 383.2l-.1 .1M72.8 383.5h.1M72.8 383.5h-.1M72.9 383.4l-.1 .1M72.9 383.4h.1"/>
<path d="M73 383.6l.1 .2zM73 383.4l.2 .2M73 383.4h.1M73.1 383.6l.1 .1M73.1 383.6h.1M73.1 383.8h.1M73.1 383.4h-.1M73.1 383.4l.1 .1M73.1 383.4h.1M73.2 383.6l-.1 .2M73.2 383.6h.1M73.2 383.5l-.1 .1"/>
<path d="M73.2 383.5h-.1M73.2 383.5h.1M73.2 383.7h-.1M73.2 383.7l-.1 .1M73.2 383.7h.1M77.7 380.3l1.1 .7M78 380.2l-.3 .1M78 380.2l1 .7M78.8 381l2.3 .1M79 380.9l-.2 .1M79 380.9l2.4 .1M81.1 381.1l2.5 1"/>
<path d="M81.4 381l-.3 .1M81.4 381l2.4 .9M83.6 382.1l2 .5M83.8 381.9l-.2 .2M83.8 381.9l2 .5M85.8 382.4l-.2 .2M85.8 382.4l1 .4M90.2 392l.5 .9M90.3 391.9l.3-.1 .3 .4a.41 .41 0 0 1 0 .7 .41 .41 0 0 1-.6-.4zM90.3 396.9l.5 .2a.32 .32 0 0 1 .1 .4 .32 .32 0 0 1-.4 .2 .32 .32 0 0 1-.2-.4zM90.5 396.8l.4 .7M94 395.5a.95 .95 0 0 1 1 .5 .95 .95 0 0 1-.1 1.1l-.8-.6z"/>
<path d="M94.6 395.6a.52 .52 0 0 0-.2 .7 .52 .52 0 0 0 .8 .2M96.9 380.7l.6 2.3M97.1 380.6l-.2 .1M97.1 380.6l.6 2.2M97.5 383l.4 1.5M97.7 382.8l-.2 .2M97.7 382.8l.4 1.5M97.9 384.5l.2 .7M98.1 385.2l.7 3.2M98.1 384.3l-.2 .2M98.1 384.3l.2 .8M98.3 385.1l-.2 .1"/>
<path d="M98.3 385.1l.7 3.2M98.8 388.4l.4 1.4M99 388.3l-.2 .1M99 388.3l.4 1.4M99.2 389.8l.7 2.7M99.4 389.7l-.2 .1M99.4 389.7l.7 2.6M99.9 392.5l.9 4.8M100.1 392.3l-.2 .2M100.1 392.3l.9 4.9M100.8 397.3l.1 .3M100.9 397.6v.4"/>
<path d="M100.9 398v3.4M101 397.2l-.2 .1M101 397.2l.1 .2M101.1 397.4l-.2 .2M101.1 397.4v.4M101.1 397.8l-.2 .2M101.1 397.8v3.5l-.2 .1M180.6 398.9l.2 .1M180.6 398.9v3.4l.2 .2M180.6 398.5l.2 .1M180.6 398.5v.4M180.7 398.2l.2 .1"/>
<path d="M180.7 398.2l-.1 .3M180.8 399v3.5M180.8 398.6v.4M180.9 398.3l-.1 .3M181.6 393.4l.2 .1M181.6 393.4l-.9 4.8M181.8 393.5l-.9 4.8M182.3 390.8l-.7 2.6M182.3 390.8l.2 .1M182.5 390.9l-.7 2.6M182.7 389.4l.2 .1M182.7 389.4l-.4 1.4"/>
<path d="M182.9 389.5l-.4 1.4M183.4 386.1l.2 .2M183.4 386.1l-.7 3.3M183.6 385.4l.2 .1M183.6 385.4l-.2 .7M183.6 386.3l-.7 3.2M183.8 385.5l-.2 .8M184 383.9l.2 .1M184 383.9l-.4 1.5M184.2 384l-.4 1.5M184.6 381.7l.2 .1M184.6 381.7l-.6 2.2"/>
<path d="M184.8 381.8l-.6 2.2M187 396.9a.4 .4 0 0 1 .7 .1 .4 .4 0 0 1-.3 .6 .38 .38 0 0 1-.6 .2 .38 .38 0 0 1 .1-.6zM187.6 397l-.5 .9M190.8 392.9a.52 .52 0 0 1 .8-.2 .52 .52 0 0 1 0 .8l-.1 .2a.61 .61 0 0 1-.9 .5 .61 .61 0 0 1 0-1zM191 392.8a.52 .52 0 0 1 .2 .7 .52 .52 0 0 1-.8 .2M191 398.1a.29 .29 0 0 1 .4-.1 .29 .29 0 0 1-.1 .5 .3 .3 0 0 1-.5 .2 .3 .3 0 0 1 .1-.5zM191.2 397.9l-.4 .7M195.9 383.5l.2 .1M195.9 383.5l-1 .4M197.9 383l.2 .1M197.9 383l-2 .5M198.1 383.1l-2 .5"/>
<path d="M200.3 382l.3 .1M200.3 382l-2.4 1M200.6 382.1l-2.5 1M202.7 381.9l.2 .2M202.7 381.9l-2.4 .1M202.9 382.1h-2.3M203.7 381.2l.3 .2M203.7 381.2l-1 .7M204 381.4l-1.1 .7M204.8 380.1l.2 .2M204.8 380.1l-1.1 1.1M205 380.3l-1 1.1"/>
<path d="M208.5 382.7a.52 .52 0 0 1 .8-.2 .52 .52 0 0 1 0 .8l-.1 .2a.61 .61 0 0 1-.9 .5 .61 .61 0 0 1 0-1zM208.7 382.6a.52 .52 0 0 1 .2 .7 .52 .52 0 0 1-.8 .2M208.7 387.8a.29 .29 0 0 1 .5 0 .29 .29 0 0 1-.1 .4 .3 .3 0 0 1-.5 .2 .3 .3 0 0 1 .1-.5zM209 387.7l-.4 .6M211.7 382.7a.4 .4 0 0 1 .7 0 .4 .4 0 0 1-.3 .6 .38 .38 0 0 1-.6 .3 .38 .38 0 0 1 0-.7zM212.3 382.7l-.5 .9M47 410v5M97 410v5M147 410v5M197 410v5M247 410v5M297 405v10"/>
<path d="M347 410v5"/>
<circle cx="84.6" cy="35.3" r="1.14"/>
<circle cx="84.6" cy="35.3" r=".77"/>
<circle cx="283.2" cy="35.3" r=".77"/>
<circle cx="83.2" cy="42.8" r=".56"/>
<circle cx="83.9" cy="47.5" r=".77"/>
<circle cx="283.8" cy="47.5" r="1.14"/>
<circle cx="283.8" cy="47.5" r=".77"/>
<circle cx="284.6" cy="42.8" r=".56"/>
<circle cx="77.4" cy="78.3" r="1.56"/>
<circle cx="72.9" cy="86.7" r=".56"/>
<circle cx="90.8" cy="97.4" r=".77"/>
<circle cx="96.8" cy="89.9" r="1.14"/>
<circle cx="96.8" cy="89.9" r=".77"/>
<circle cx="271" cy="89.9" r=".77"/>
<circle cx="276.9" cy="97.4" r="1.14"/>
<circle cx="276.9" cy="97.4" r=".77"/>
<circle cx="294.9" cy="86.7" r=".56"/>
<circle cx="403.3" cy="194.1" r="1.56"/>
<circle cx="410.2" cy="193.2" r="1.56"/>
<circle cx="50" cy="215.9" r=".77"/>
<circle cx="50" cy="215.9" r="1.14"/>
<circle cx="55.8" cy="213.4" r=".77"/>
<circle cx="85.7" cy="215.9" r="1.14"/>
<circle cx="85.7" cy="215.9" r=".77"/>
<circle cx="91.1" cy="214.8" r="3.2"/>
<circle cx="91.2" cy="213.4" r=".77"/>
<circle cx="122.5" cy="213.4" r=".77"/>
<circle cx="129.3" cy="215.9" r=".77"/>
<circle cx="129.3" cy="215.9" r="1.14"/>
<circle cx="238.4" cy="215.9" r=".77"/>
<circle cx="245.3" cy="213.4" r=".77"/>
<circle cx="245.3" cy="213.4" r="1.14"/>
<circle cx="276.6" cy="213.4" r="1.14"/>
<circle cx="276.6" cy="213.4" r=".77"/>
<circle cx="282" cy="215.9" r=".77"/>
<circle cx="312" cy="213.4" r=".77"/>
<circle cx="312" cy="213.4" r="1.14"/>
<circle cx="317.7" cy="215.9" r=".77"/>
<circle cx="46.1" cy="220.9" r=".56"/>
<circle cx="91" cy="220.9" r=".56"/>
<circle cx="122.4" cy="220.9" r=".56"/>
<circle cx="245.4" cy="220.9" r=".56"/>
<circle cx="276.8" cy="220.9" r=".56"/>
<circle cx="321.7" cy="220.9" r=".56"/>
<circle cx="490.1" cy="254.5" r="1.56"/>
<circle cx="496.1" cy="254.5" r="1.56"/>
<circle cx="320.8" cy="318.7" r="12.3"/>
</g>
<g fill="none" stroke="#000" stroke-width=".35">
<path d="M84.8 86.8h12M84.8 92.5h12M90.8 85.3l6 1.5-6 1.5zM90.8 91l6 1.5-6 1.5zM96.8 82v15.3M264.9 94h12M270.9 92.5l6 1.5-6 1.5zM276.9 91.3v13.2M264.9 101.8h12M270.9 100.3l6 1.5-6 1.5zM445.6 365h115.3M459.2 380v10"/>
<path d="M401.8 400h74.9M401.8 390h74.9M401.8 395h74.9M459.2 400v10M401.8 405h57.4"/>
</g>
<g fill="none" stroke="#000" stroke-width=".5">
<path d="M401.8 359.7h187.2v55.3h-187.2zM445.6 359.7v20.3M560.9 359.7v20.3M401.8 380h187.2M476.7 380v35M574 380v15M462.2 383.4l5.5-1.2v5.4l-5.5-1.2zM476.7 395h112.3M401.8 410h187.2M476.7 405h112.3M532.9 405v10"/>
<circle cx="472.6" cy="384.9" r="2.72"/>
<circle cx="472.6" cy="384.9" r="1.47"/>
</g>
<path d="M461.1 384.9h14.8" fill="none" stroke="#000" stroke-width=".5" stroke-dasharray="15.2 1.3 1.3 1.3" stroke-dashoffset="7.4"/>
<path d="M472.6 381.7v6.6" fill="none" stroke="#000" stroke-width=".5" stroke-dasharray="15.2 1.3 1.3 1.3" stroke-dashoffset="13.8"/>
<path d="M430.9 187.4h-10M516.9 248.7h-10" fill="none" stroke="#000" stroke-width=".28" stroke-dasharray="15.2 1.3 1.3 1.3" stroke-dashoffset="12.1"/>
<g fill="#000">
<path d="M318.1 355.9l1.5 3.2-.8 .3z"/>
<path d="M90.8 85.3l6 1.5-6 1.5zM90.8 91l6 1.5-6 1.5z"/>
<path d="M270.9 92.5l6 1.5-6 1.5zM270.9 100.3l6 1.5-6 1.5z"/>
</g>
<text font-size="13.3" x="554.3" y="36.2">1x</text>
<g font-size="8.5">
<text x="93.6" y="80.7">A</text>
<text x="274.7" y="89.5">B</text>
<text x="404.4" y="95.7">SCHNITT</text>
<text x="93.6" y="104.6">A</text>
<text x="274.9" y="112.7">B</text>
<text x="491.1" y="171.4">SCHNITT</text>
<text x="81.1" y="211.4">Z</text>
<text x="306.8" y="279.7">DETAIL</text>
</g>
<g font-size="6.7">
<text x="402.5" y="333.1">Oberfläche: Alle Seiten Poliert</text>
<text x="402.5" y="346">Hinweis: Alle Senkungen für Senkkopfschraube</text>
<text x="430" y="352.5">ISO 10642 M8</text>
</g>
<text font-size="6" x="464.2" y="407.8">02</text>
<g font-size="4.7">
<text x="339.9" y="69.7" transform="rotate(-90 339.9 69.7)">480,75</text>
<text x="80" y="80">9</text>
<text x="439" y="95.7">A-A</text>
<text x="409.9" y="103.9">MAßSTAB 2 : 1</text>
<text x="27.9" y="136.3" transform="rotate(-90 27.9 136.3)">1573,77</text>
<text x="339.9" y="151.3" transform="rotate(-90 339.9 151.3)">943,9</text>
<text x="525.7" y="171.4">B-B</text>
<text x="495.8" y="179.6">MAßSTAB 2 : 1</text>
<text x="405" y="191.5" transform="rotate(-90 405 191.5)">18,25</text>
<text x="411.9" y="190.6" transform="rotate(-90 411.9 190.6)">12,25</text>
<text x="440" y="194.9" transform="rotate(-82 440 194.9)">90°</text>
<text x="339.9" y="223.7" transform="rotate(-90 339.9 223.7)">149,12</text>
<text x="82.7" y="234.1">813,14</text>
<text x="177.6" y="234.1">3</text>
<text x="233.7" y="234.1">198,5</text>
<text x="270.7" y="234.1">433,46</text>
<text x="310.4" y="234.1">181,18</text>
<text x="424.6" y="246.7">3</text>
<text x="491.8" y="251.9" transform="rotate(-90 491.8 251.9)">18,25</text>
<text x="497.8" y="251.9" transform="rotate(-90 497.8 251.9)">12,25</text>
<text x="527.3" y="255.5" transform="rotate(-84 527.3 255.5)">90°</text>
<text x="335.7" y="279.7">Z</text>
<text x="306.3" y="287.9">MAßSTAB 2 : 1</text>
<text x="510.6" y="294.3">3</text>
<text x="325.3" y="378.6">Graviert</text>
</g>
<text font-size="4.2" x="578.7" y="389.8">A2</text>
<text font-size="3.9" x="522.5" y="387.2">01-00000581</text>
<g font-size="3.5">
<text x="402.6" y="358.2">Fertigungsverfahren: Senken + Polieren + Graviert</text>
<text x="529.3" y="393.8">23-042</text>
<text x="525.2" y="399.3">Laserteil (Platte 23)</text>
<text x="430.2" y="403.4">Friedrich</text>
<text x="402.7" y="413.9">FREIGEGEBEN</text>
<text x="434.6" y="408.2">Friedrich</text>
<text x="494.9" y="413.9">Maßstab:1:8</text>
<text x="499.6" y="408.2">12.534kg</text>
<text x="550.6" y="413.9">Blatt 1 von 2</text>
<text x="563.2" y="408.2">1.4404 HG Nr.9</text>
</g>
<g font-size="3.3">
<text x="447.5" y="368.2">00</text>
<text x="529.2" y="368.8">08.11.23</text>
<text x="543.2" y="368.5">Friedrich</text>
<text x="447.5" y="373.2">01</text>
<text x="453.7" y="373.8">Skaliert</text>
<text x="529.2" y="373.8">12.01.24</text>
<text x="543.2" y="373.5">Friedrich</text>
<text x="447.5" y="378.2">02</text>
<text x="453.7" y="378.8">Konstruktion weiter angepasst</text>
<text x="529.2" y="378.8">26.02.24</text>
<text x="543.2" y="378.5">Friedrich</text>
</g>
<g font-size="2.8">
<text x="446.7" y="364.1">Rev.</text>
<text x="480" y="364.1">Änderung</text>
<text x="530.9" y="364.1">Datum</text>
<text x="547.8" y="364.1">Name</text>
<text x="407" y="385.2">Allgemeintoleranz DIN ISO 2768-mK</text>
<text x="411.3" y="388">Schutzvermerk DIN ISO 16016</text>
<text x="402.7" y="393.4">Werkstückkanten DIN ISO 13715</text>
<text x="402.7" y="398.6">Oberflächenangaben DIN EN ISO 1302</text>
<text x="402.7" y="403.4">Erstellt von:</text>
<text x="461.7" y="402.7">Revision:</text>
<text x="402.6" y="408.2">Geprüft von:</text>
</g>
<g font-size="2.7">
<text x="477.3" y="387.2">Zeichnung Nr.:</text>
<text x="477.3" y="392.7">Kommission:</text>
<text x="477.3" y="398.6">Bezeichnung:</text>
<text x="477.3" y="408.2">Gewicht:</text>
<text x="533.2" y="408.2">Material:</text>
</g>
<g font-size="2.5">
<text x="21.6" y="8.2">1</text>
<text x="71.2" y="8.2">2</text>
<text x="121.2" y="8.2">3</text>
<text x="171.2" y="8.2">4</text>
<text x="221.2" y="8.2">5</text>
<text x="271.2" y="8.2">6</text>
<text x="321.2" y="8.2">7</text>
<text x="371.2" y="8.2">8</text>
<text x="421.2" y="8.2">9</text>
<text x="470.5" y="8.2">10</text>
<text x="520.8" y="8.2">11</text>
<text x="570.3" y="8.2">12</text>
<text x="6.7" y="35.7">A</text>
<text x="585.7" y="35.7">A</text>
<text x="6.7" y="85.7">B</text>
<text x="585.7" y="85.7">B</text>
<text x="6.7" y="135.7">C</text>
<text x="585.7" y="135.7">C</text>
<text x="6.7" y="185.7">D</text>
<text x="585.7" y="185.7">D</text>
<text x="6.7" y="235.7">E</text>
<text x="585.7" y="235.7">E</text>
<text x="6.7" y="285.7">F</text>
<text x="585.7" y="285.7">F</text>
<text x="6.7" y="335.7">G</text>
<text x="6.7" y="385.7">H</text>
<text x="21.6" y="413.2">1</text>
<text x="71.2" y="413.2">2</text>
<text x="121.2" y="413.2">3</text>
<text x="171.2" y="413.2">4</text>
<text x="221.2" y="413.2">5</text>
<text x="271.2" y="413.2">6</text>
<text x="321.2" y="413.2">7</text>
<text x="371.2" y="413.2">8</text>
</g>
<g font-size="1.8">
<text x="562.4" y="364.4">DRAWING IS PROPRIETARY TO</text>
<text x="562.4" y="367.2">PEC METALL DESIGN GMBH</text>
<text x="562.4" y="369.9">ANY USE OF THE INCLUDED</text>
<text x="562.4" y="372.7">INFORMATION IS PROHIBITED</text>
<text x="562.4" y="375.4">UNLESS APPROVED IN</text>
<text x="562.4" y="378.2">WRITING</text>
</g>
</svg>
